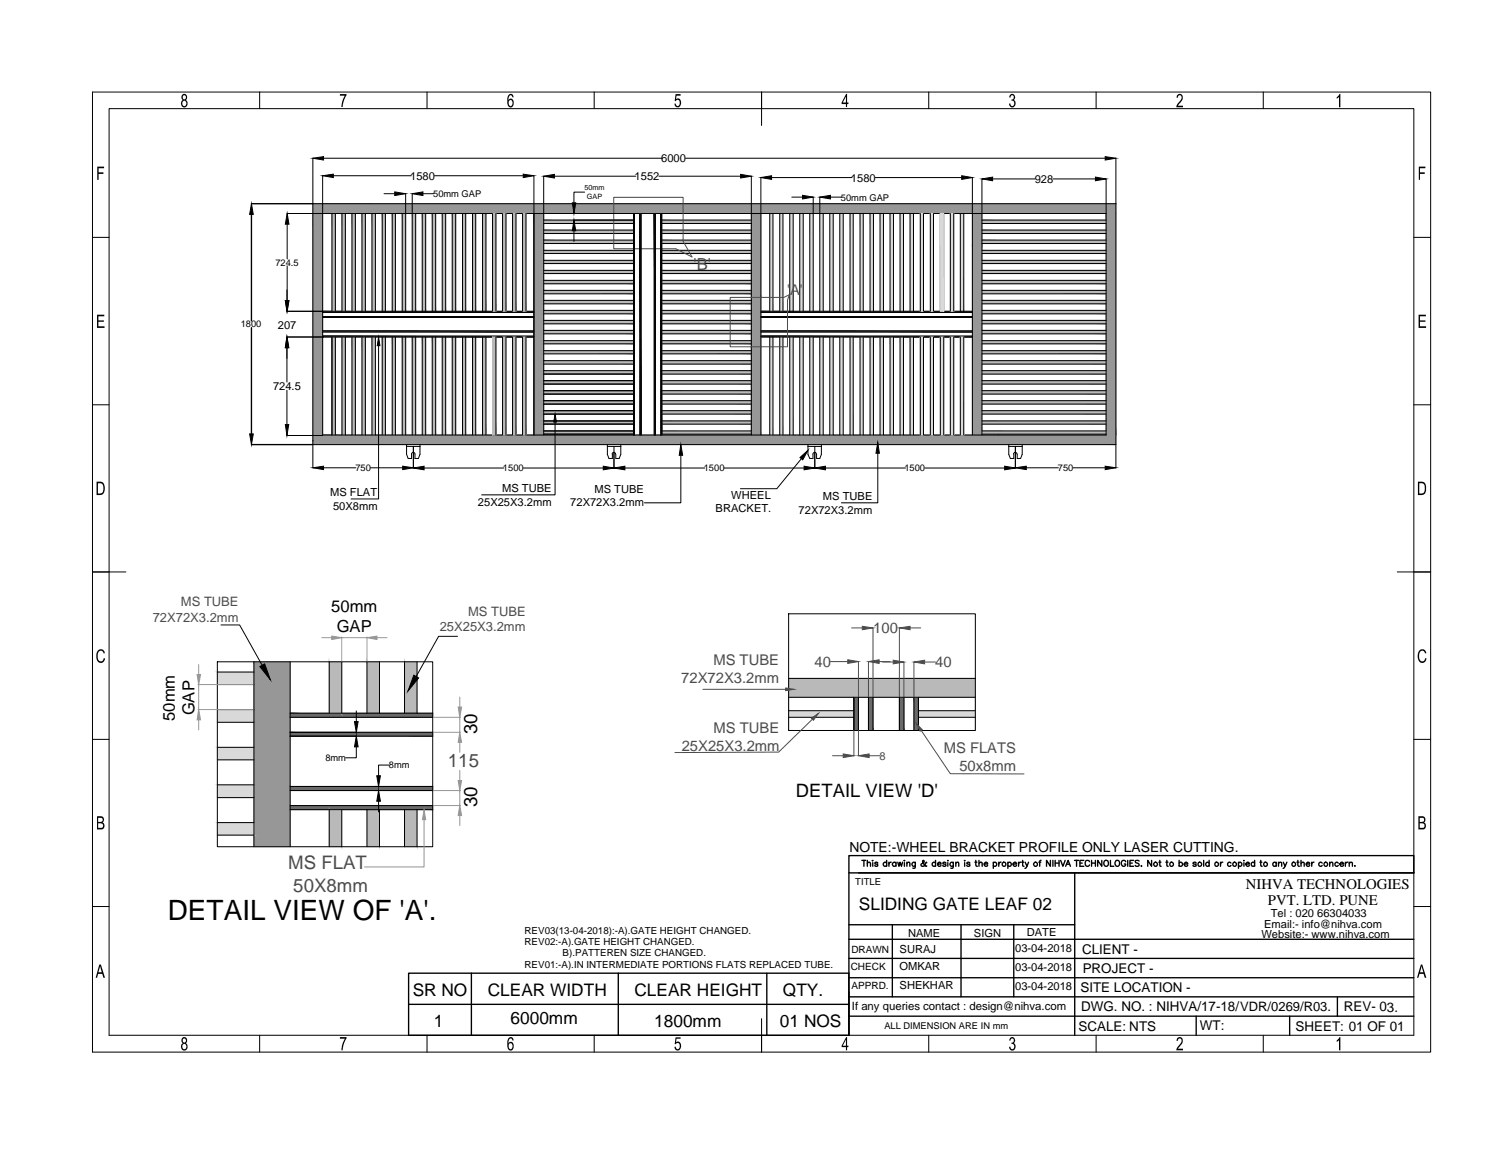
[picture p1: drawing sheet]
<svg xmlns="http://www.w3.org/2000/svg" width="279mm" height="216mm" viewBox="0 0 279 216" stroke-linecap="round" stroke-linejoin="round" font-family="sans-serif">
<!-- layer: 0 -->
<g fill="#d9d9d9" stroke="#d9d9d9" stroke-width=".19">
<path d="M171 132.3h10.6z"/>
<path d="M171 132.3h10.6v1.2z"/>
<path d="M147 39.7v18.2h.6zM147 39.7h.6v18.2z"/>
<path d="M178.8 39.7v18.2h.6zM178.8 39.7h.6v18.2z"/>
<path d="M143.3 62.7v18.3h.6zM143.3 62.7h.6v18.3z"/>
<path d="M171 133.5h10.6zM171 132.3l10.6 1.2h-10.6z"/>
<path d="M146.8 132.3v1.2h12.1zM146.8 132.3h12.1v1.2z"/>
<path d="M40.5 125.1v2.3h6.8zM40.5 125.1h6.8v2.3z"/>
<path d="M40.5 146.1v2.3h6.8zM40.5 146.1h6.8v2.3z"/>
<path d="M40.5 139.1v2.3h6.8zM40.5 139.1h6.8v2.3z"/>
<path d="M40.5 132.1v2.3h6.8zM40.5 132.1h6.8v2.3z"/>
<path d="M40.5 153.1v2.3h6.8zM40.5 153.1h6.8v2.3z"/>
<path d="M162 62.7v18.3h.6zM162 62.7h.6v18.3z"/>
<path d="M169.4 62.7v18.3h.6zM169.4 62.7h.6v18.3z"/>
<path d="M154.5 62.7v18.3h.6zM154.5 62.7h.6v18.3z"/>
<path d="M152.6 62.7v18.3h.6zM152.6 62.7h.6v18.3z"/>
<path d="M148.9 62.7v18.3h.6zM148.9 62.7h.6v18.3z"/>
<path d="M154.5 39.7v18.2h.6zM154.5 39.7h.6v18.2z"/>
<path d="M169.4 39.7v18.2h.6zM169.4 39.7h.6v18.2z"/>
<path d="M167.5 39.7v18.2h.7zM167.5 39.7h.7v18.2z"/>
<path d="M162 39.7v18.2h.6zM162 39.7h.6v18.2z"/>
<path d="M160.1 39.7v18.2h.6zM160.1 39.7h.6v18.2z"/>
<path d="M167.5 62.7v18.3h.7zM167.5 62.7h.7v18.3z"/>
<path d="M165.7 62.7v18.3h.6zM165.7 62.7h.6v18.3z"/>
<path d="M163.8 62.7v18.3h.7zM163.8 62.7h.7v18.3z"/>
<path d="M160.1 62.7v18.3h.6zM160.1 62.7h.6v18.3z"/>
<path d="M158.2 62.7v18.3h.6zM158.2 62.7h.6v18.3z"/>
<path d="M156.3 62.7v18.3h.7zM156.3 62.7h.7v18.3z"/>
<path d="M150.7 62.7v18.3h.7zM150.7 62.7h.7v18.3z"/>
<path d="M147 62.7v18.3h.6zM147 62.7h.6v18.3z"/>
<path d="M145.1 62.7v18.3h.6zM145.1 62.7h.6v18.3z"/>
<path d="M165.7 39.7v18.2h.6zM165.7 39.7h.6v18.2z"/>
<path d="M163.8 39.7v18.2h.7zM163.8 39.7h.7v18.2z"/>
<path d="M158.2 39.7v18.2h.6zM158.2 39.7h.6v18.2z"/>
<path d="M156.3 39.7v18.2h.7zM156.3 39.7h.7v18.2z"/>
<path d="M152.6 39.7v18.2h.6zM152.6 39.7h.6v18.2z"/>
<path d="M150.7 39.7v18.2h.7zM150.7 39.7h.7v18.2z"/>
<path d="M148.9 39.7v18.2h.6zM148.9 39.7h.6v18.2z"/>
<path d="M145.1 39.7v18.2h.6zM145.1 39.7h.6v18.2z"/>
<path d="M143.3 39.7v18.2h.6zM143.3 39.7h.6v18.2z"/>
<path d="M175 62.7v18.3h.7zM175 62.7h.7v18.3z"/>
<path d="M173.2 39.7v18.2h.6zM173.2 39.7h.6v18.2z"/>
<path d="M173.2 62.7v18.3h.6zM173.2 62.7h.6v18.3z"/>
<path d="M171.3 62.7v18.3h.6zM171.3 62.7h.6v18.3z"/>
<path d="M171.3 39.7v18.2h.6zM171.3 39.7h.6v18.2z"/>
<path d="M178.8 62.7v18.3h.6zM178.8 62.7h.6v18.3z"/>
<path d="M176.9 39.7v18.2h.6zM176.9 39.7h.6v18.2z"/>
<path d="M176.9 62.7v18.3h.6zM176.9 62.7h.6v18.3z"/>
<path d="M175 39.7v18.2h.7zM175 39.7h.7v18.2z"/>
</g>
<g fill="#979797" stroke="#979797" stroke-width=".19">
<path d="M85.3 131.6h.6l-.3 1.9z"/>
<path d="M85.6 136.3l.3 1.9h-.6z"/>
<path d="M85.3 145.3h.6l-.3 1.8z"/>
<path d="M85.6 149.9l.3 1.9h-.6z"/>
<path d="M78.9 150.7l.3 1.9h-.6z"/>
<path d="M61.8 118.4l1.8 .3-1.8 .3z"/>
<path d="M68.3 118.7l1.9-.3v.6z"/>
<path d="M36.7 125.5h.6l-.3 1.9z"/>
<path d="M37 132.1l.3 1.9h-.6z"/>
<path d="M181 45.6v35.4h1.8zM181 45.6h1.8v35.4z"/>
<path d="M99.4 39.7v41.3h1.8zM99.4 39.7h1.8v41.3z"/>
<path d="M58.2 37.9v1.8h149.5zM58.2 37.9h149.5v1.8z"/>
<path d="M205.9 39.7v41.3h1.8zM205.9 39.7h1.8v41.3z"/>
<path d="M58.2 39.7v41.3h1.9zM58.2 39.7h1.9v41.3z"/>
<path d="M58.2 81v1.7h149.5zM58.2 81h149.5v1.7z"/>
<path d="M47.3 123.2v34.4h6.7zM47.3 123.2h6.7v34.4z"/>
<path d="M139.9 39.7v15.7h1.7zM139.9 39.7h1.7v15.7z"/>
<path d="M139.9 64.5v16.5h1.7zM139.9 64.5h1.7v16.5zM139.9 55.4v9.1h1.7zM139.9 55.4h1.7v9.1z"/>
<path d="M181 39.7v5.9h1.8zM181 39.7h1.8v5.9z"/>
</g>
<g fill="#b9b9b9" stroke="#b9b9b9" stroke-width=".19">
<path d="M146.8 129.8v6.2z"/>
<path d="M181.6 129.8v6.2z"/>
<path d="M101.2 78.3v.6h16.7zM101.2 78.3h16.7v.6z"/>
<path d="M89.8 39.7v18.2h.7zM89.8 39.7h.7v18.2z"/>
<path d="M88 39.7v18.2h.5zM88 39.7h.5v18.2z"/>
<path d="M86.1 39.7v18.2h.6zM86.1 39.7h.6v18.2z"/>
<path d="M84.2 39.7v18.2h.6zM84.2 39.7h.6v18.2z"/>
<path d="M82.3 39.7v18.2h.7zM82.3 39.7h.7v18.2z"/>
<path d="M80.5 39.7v18.2h.6zM80.5 39.7h.6v18.2z"/>
<path d="M78.6 39.7v18.2h.6zM78.6 39.7h.6v18.2z"/>
<path d="M76.7 39.7v18.2h.7zM76.7 39.7h.7v18.2z"/>
<path d="M74.9 39.7v18.2h.6zM74.9 39.7h.6v18.2z"/>
<path d="M73 39.7v18.2h.6zM73 39.7h.6v18.2z"/>
<path d="M71.1 39.7v18.2h.6zM71.1 39.7h.6v18.2z"/>
<path d="M89.8 62.7v18.3h.7zM89.8 62.7h.7v18.3z"/>
<path d="M88 62.7v18.3h.5zM88 62.7h.5v18.3z"/>
<path d="M86.1 62.7v18.3h.6zM86.1 62.7h.6v18.3z"/>
<path d="M84.2 62.7v18.3h.6zM84.2 62.7h.6v18.3z"/>
<path d="M82.3 62.7v18.3h.7zM82.3 62.7h.7v18.3z"/>
<path d="M80.5 62.7v18.3h.6zM80.5 62.7h.6v18.3z"/>
<path d="M78.6 62.7v18.3h.6zM78.6 62.7h.6v18.3z"/>
<path d="M76.7 62.7v18.3h.7zM76.7 62.7h.7v18.3z"/>
<path d="M74.9 62.7v18.3h.6zM74.9 62.7h.6v18.3z"/>
<path d="M73 62.7v18.3h.6zM73 62.7h.6v18.3z"/>
<path d="M71.1 62.7v18.3h.6zM71.1 62.7h.6v18.3z"/>
<path d="M69.2 39.7v18.2h.7zM69.2 39.7h.7v18.2z"/>
<path d="M67.4 39.7v18.2h.6zM67.4 39.7h.6v18.2z"/>
<path d="M65.5 39.7v18.2h.7zM65.5 39.7h.7v18.2z"/>
<path d="M63.7 39.7v18.2h.6zM63.7 39.7h.6v18.2z"/>
<path d="M61.8 39.7v18.2h.6zM61.8 39.7h.6v18.2z"/>
<path d="M69.2 62.7v18.3h.7zM69.2 62.7h.7v18.3z"/>
<path d="M67.4 62.7v18.3h.6zM67.4 62.7h.6v18.3z"/>
<path d="M65.5 62.7v18.3h.7zM65.5 62.7h.7v18.3z"/>
<path d="M63.7 62.7v18.3h.6zM63.7 62.7h.6v18.3z"/>
<path d="M61.8 62.7v18.3h.6zM61.8 62.7h.6v18.3z"/>
<path d="M123.2 44.7v.6h16.7zM123.2 44.7h16.7v.6z"/>
<path d="M123.2 48.5v.6h16.7zM123.2 48.5h16.7v.6z"/>
<path d="M101.2 48.5v.6h16.7zM101.2 48.5h16.7v.6z"/>
<path d="M68.3 150.7v6.9h2.3zM68.3 150.7h2.3v6.9z"/>
<path d="M75.3 150.7v6.9h2.3zM75.3 150.7h2.3v6.9z"/>
<path d="M75.3 123.2v9.5h2.3zM75.3 123.2h2.3v9.5z"/>
<path d="M68.3 123.2v9.5h2.3zM68.3 123.2h2.3v9.5z"/>
<path d="M61.3 123.2v9.5h2.3zM61.3 123.2h2.3v9.5z"/>
<path d="M61.3 150.7v6.9h2.3zM61.3 150.7h2.3v6.9z"/>
<path d="M182.8 41v.6h23.1zM182.8 41h23.1v.6z"/>
<path d="M182.8 42.8v.7h23.1zM182.8 42.8h23.1v.7z"/>
<path d="M182.8 44.7v.6h23.1zM182.8 44.7h23.1v.6z"/>
<path d="M182.8 46.6v.6h23.1zM182.8 46.6h23.1v.6z"/>
<path d="M182.8 48.5v.6h23.1zM182.8 48.5h23.1v.6z"/>
<path d="M182.8 50.3v.6h23.1zM182.8 50.3h23.1v.6z"/>
<path d="M182.8 52.2v.6h23.1zM182.8 52.2h23.1v.6z"/>
<path d="M182.8 54v.7h23.1zM182.8 54h23.1v.7z"/>
<path d="M182.8 55.9v.6h23.1zM182.8 55.9h23.1v.6z"/>
<path d="M182.8 57.8v.6h23.1zM182.8 57.8h23.1v.6z"/>
<path d="M182.8 59.6v.7h23.1zM182.8 59.6h23.1v.7z"/>
<path d="M182.8 61.5v.6h23.1zM182.8 61.5h23.1v.6z"/>
<path d="M182.8 63.4v.6h23.1zM182.8 63.4h23.1v.6z"/>
<path d="M182.8 65.3v.6h23.1zM182.8 65.3h23.1v.6z"/>
<path d="M182.8 67.1v.7h23.1zM182.8 67.1h23.1v.7z"/>
<path d="M182.8 69v.6h23.1zM182.8 69h23.1v.6z"/>
<path d="M182.8 70.9v.6h23.1zM182.8 70.9h23.1v.6z"/>
<path d="M182.8 72.7v.6h23.1zM182.8 72.7h23.1v.6z"/>
<path d="M182.8 74.6v.6h23.1zM182.8 74.6h23.1v.6z"/>
<path d="M182.8 76.4v.7h23.1zM182.8 76.4h23.1v.7z"/>
<path d="M182.8 78.3v.6h23.1zM182.8 78.3h23.1v.6z"/>
<path d="M182.8 80.2v.6h23.1zM182.8 80.2h23.1v.6z"/>
<path d="M101.2 76.4v.7h16.7zM101.2 76.4h16.7v.7z"/>
<path d="M101.2 80.2v.6h16.7zM101.2 80.2h16.7v.6z"/>
<path d="M123.2 80.2v.6h16.7zM123.2 80.2h16.7v.6z"/>
<path d="M123.2 78.3v.6h16.7zM123.2 78.3h16.7v.6z"/>
<path d="M123.2 76.4v.7h16.7zM123.2 76.4h16.7v.7z"/>
<path d="M123.2 74.6v.6h16.7zM123.2 74.6h16.7v.6z"/>
<path d="M101.2 74.6v.6h16.7zM101.2 74.6h16.7v.6z"/>
<path d="M101.2 72.7v.6h16.7zM101.2 72.7h16.7v.6z"/>
<path d="M123.2 72.7v.6h16.7zM123.2 72.7h16.7v.6z"/>
<path d="M123.2 70.9v.6h16.7zM123.2 70.9h16.7v.6z"/>
<path d="M101.2 70.9v.6h16.7zM101.2 70.9h16.7v.6z"/>
<path d="M101.2 69v.6h16.7zM101.2 69h16.7v.6z"/>
<path d="M123.2 67.1v.7h16.7zM123.2 67.1h16.7v.7z"/>
<path d="M101.2 67.1v.7h16.7zM101.2 67.1h16.7v.7z"/>
<path d="M123.2 63.4v.6h16.7zM123.2 63.4h16.7v.6z"/>
<path d="M123.2 65.3v.6h16.7zM123.2 65.3h16.7v.6z"/>
<path d="M101.2 65.3v.6h16.7zM101.2 65.3h16.7v.6z"/>
<path d="M101.2 63.4v.6h16.7zM101.2 63.4h16.7v.6z"/>
<path d="M101.2 61.5v.6h16.7zM101.2 61.5h16.7v.6z"/>
<path d="M123.2 61.5v.6h16.7zM123.2 61.5h16.7v.6z"/>
<path d="M123.2 59.6v.7h16.7zM123.2 59.6h16.7v.7z"/>
<path d="M101.2 59.6v.7h16.7zM101.2 59.6h16.7v.7z"/>
<path d="M101.2 57.8v.6h16.7zM101.2 57.8h16.7v.6z"/>
<path d="M123.2 57.8v.6h16.7zM123.2 57.8h16.7v.6z"/>
<path d="M123.2 55.9v.6h16.7zM123.2 55.9h16.7v.6z"/>
<path d="M101.2 55.9v.6h16.7zM101.2 55.9h16.7v.6z"/>
<path d="M123.2 54v.7h16.7zM123.2 54h16.7v.7z"/>
<path d="M101.2 54v.7h16.7zM101.2 54h16.7v.7z"/>
<path d="M101.2 52.2v.6h16.7zM101.2 52.2h16.7v.6z"/>
<path d="M123.2 52.2v.6h16.7zM123.2 52.2h16.7v.6z"/>
<path d="M123.2 50.3v.6h16.7zM123.2 50.3h16.7v.6z"/>
<path d="M101.2 50.3v.6h16.7zM101.2 50.3h16.7v.6z"/>
<path d="M101.2 46.6v.6h16.7zM101.2 46.6h16.7v.6z"/>
<path d="M123.2 46.6v.6h16.7zM123.2 46.6h16.7v.6z"/>
<path d="M123.2 42.8v.7h16.7zM123.2 42.8h16.7v.7z"/>
<path d="M123.2 69v.6h16.7zM123.2 69h16.7v.6z"/>
<path d="M123.2 41v.6h16.7zM123.2 41h16.7v.6z"/>
<path d="M101.2 41v.6h16.7zM101.2 41h16.7v.6z"/>
<path d="M101.2 42.8v.7h16.7zM101.2 42.8h16.7v.7z"/>
<path d="M101.2 44.7v.6h16.7zM101.2 44.7h16.7v.6z"/>
<path d="M146.8 126.3v3.5h34.8zM146.8 126.3h34.8v3.5z"/>
<path d="M93.5 62.7v18.3h.7zM93.5 62.7h.7v18.3z"/>
<path d="M91.7 39.7v18.2h.6zM91.7 39.7h.6v18.2z"/>
<path d="M91.7 62.7v18.3h.6zM91.7 62.7h.6v18.3z"/>
<path d="M93.5 39.7v18.2h.7zM93.5 39.7h.7v18.2z"/>
<path d="M97.3 62.7v18.3h.6zM97.3 62.7h.6v18.3z"/>
<path d="M95.4 39.7v18.2h.6zM95.4 39.7h.6v18.2z"/>
<path d="M95.4 62.7v18.3h.6zM95.4 62.7h.6v18.3z"/>
<path d="M97.3 39.7v18.2h.6zM97.3 39.7h.6v18.2z"/>
</g>
<g fill="#676767" stroke="#676767" stroke-width=".19">
<path d="M170.1 129.8h.9z"/>
<path d="M167.4 129.8h.9z"/>
<path d="M161.7 129.8h.8z"/>
<path d="M159.4 129.8h.4z"/>
<path d="M141.6 58.9v.2h39.4zM141.6 58.9h39.4v.2z"/>
<path d="M141.6 57.9v.3h39.4zM141.6 57.9h39.4v.3z"/>
<path d="M141.6 61.6v.2h39.4zM141.6 61.6h39.4v.2z"/>
<path d="M141.6 62.6v.1h39.4zM141.6 62.6h39.4v.1z"/>
<path d="M60.1 62.6v.1h39.3zM60.1 62.6h39.3v.1z"/>
<path d="M60.1 61.6v.2h39.3zM60.1 61.6h39.3v.2z"/>
<path d="M60.1 58.9v.2h39.3zM60.1 58.9h39.3v.2z"/>
<path d="M60.1 57.9v.3h39.3zM60.1 57.9h39.3v.3z"/>
<path d="M54 136.3v.7h26.5zM54 136.3h26.5v.7z"/>
<path d="M54 149.9v.8h26.5zM54 149.9h26.5v.8z"/>
<path d="M54 146.4v.7h26.5zM54 146.4h26.5v.7z"/>
<path d="M54 132.7v.8h26.5zM54 132.7h26.5v.8z"/>
<path d="M170.1 129.8v6.2h.9zM170.1 129.8h.9v6.2z"/>
<path d="M167.4 129.8v6.2h.9zM167.4 129.8h.9v6.2z"/>
<path d="M161.7 129.8v6.2h.8zM161.7 129.8h.8v6.2z"/>
<path d="M159.4 129.8h.4zM158.9 129.8h.9z"/>
<path d="M158.9 129.8v6.2h.9zM158.9 129.8h.9v6.2z"/>
</g>
<g fill="none" stroke="#000" stroke-width=".19">
<path d="M17.2 17.1h249.1v178.7h-249.1zM48.3 17.1v3.1M79.5 17.1v3.1M110.6 17.1v3.1M141.8 17.1v6.3M172.9 17.1v3.1M204 17.1v3.1M235.1 17.1v3.1M20.3 20.2h242.9v172.5h-242.9zM53.5 39.7h152.4M58.2 29.4v53.3h149.5v-53.3M58.2 37.9h149.5"/>
<path d="M60.1 32.7v48.3h145.8v-47.7M60.2 29.4h63M61.8 39.7v18.2M62 32.7h14.6M62.4 39.7v18.2M63.7 39.7v18.2M64.3 39.7v18.2M65.5 39.7v18.2M66.2 39.7v18.2M67.4 39.7v18.2M68 39.7v18.2M69.2 39.7v18.2"/>
<path d="M69.9 39.7v18.2M71.1 39.7v18.2M71.5 36.1h2M71.7 39.7v18.2M73 39.7v18.2M73.6 39.7v18.2M74.9 39.7v18.2M75.5 36.1v21.8M76.7 36.1v21.8M77.4 39.7v18.2M78.6 39.7v18.2M78.7 36.1h2"/>
<path d="M79.2 39.7v18.2M80.5 39.7v18.2M80.9 32.7h16.5M81.1 39.7v18.2M82.3 39.7v18.2M83 39.7v18.2M84.2 39.7v18.2M84.8 39.7v18.2M86.1 39.7v18.2M86.7 39.7v18.2M88 39.7v18.2M88.5 39.7v18.2"/>
<path d="M89.8 39.7v18.2M90.5 39.7v18.2M91.7 39.7v18.2M92.3 39.7v18.2M93.5 39.7v18.2M94.2 39.7v18.2M95.4 39.7v18.2M96 39.7v18.2M97.3 39.7v18.2M97.9 39.7v18.2M99.4 32.7v48.3M101.2 32.8v48.2"/>
<path d="M103.2 32.8h15.1M108.8 35.8h-2v1.9M117.9 39.7v41.3M118.1 39.7v41.3M119.1 39.7v41.3M119.3 39.7v41.3M121.8 39.7v41.3M122 39.7v41.3M122.7 32.8h15.2M123 39.7v41.3M123.2 39.7v41.3M127.6 29.4h78.1"/>
<path d="M139.9 32.8v48.2M141.6 33v48M143.3 39.7v18.2M143.6 33h15M143.9 39.7v18.2M145.1 39.7v18.2M145.7 39.7v18.2M147 39.7v18.2M147.4 36.7h2M147.6 39.7v18.2M148.9 39.7v18.2M149.5 39.7v18.2"/>
<path d="M150.7 39.7v18.2M151.4 36.7v21.2M152.6 36.7v21.2M153.2 39.7v18.2M154.5 39.7v18.2M154.6 36.7h2M155.1 39.7v18.2M156.3 39.7v18.2M157 39.7v18.2M158.2 39.7v18.2M158.8 39.7v18.2M160.1 39.7v18.2"/>
<path d="M160.7 39.7v18.2M162 39.7v18.2M162.6 39.7v18.2M162.9 33h16.1M163.8 39.7v18.2M164.5 39.7v18.2M165.7 39.7v18.2M166.3 39.7v18.2M167.5 39.7v18.2M168.2 39.7v18.2M169.4 39.7v18.2M170 39.7v18.2"/>
<path d="M171.3 39.7v18.2M171.9 39.7v18.2M173.2 39.7v18.2M173.8 39.7v18.2M175 39.7v18.2M175.7 39.7v18.2M176.9 39.7v18.2M177.5 39.7v18.2M178.8 39.7v18.2M179.4 39.7v18.2M181 33v48M182.8 33.3v47.7"/>
<path d="M184.8 33.3h7.9M196 33.3h7.9M17.2 44.2h3.1M53.4 57.9h46M53.4 54v2M53.5 41.7v6.5M53.5 49.5v6.5M60.1 59.1h39.3M60.1 58.9h39.3M60.1 58.2h39.3M101.2 41h16.7M101.2 41.6h16.7"/>
<path d="M101.2 42.8h16.7M101.2 43.5h16.7M101.2 44.7h16.7M101.2 45.3h16.7M101.2 46.6h16.7M101.2 47.2h16.7M101.2 48.5h16.7M101.2 49.1h16.7M101.2 50.3h16.7M101.2 50.9h16.7M101.2 52.2h16.7M101.2 52.8h16.7"/>
<path d="M101.2 54h16.7M101.2 54.7h16.7M101.2 55.9h16.7M101.2 56.5h16.7M101.2 57.8h16.7M101.2 58.4h16.7M101.2 59.6h16.7M106.8 43v1.9M123.2 41h16.7M123.2 41.6h16.7M123.2 42.8h16.7M123.2 43.5h16.7"/>
<path d="M123.2 44.7h16.7M123.2 45.3h16.7M123.2 46.6h16.7M123.2 47.2h16.7M123.2 48.5h16.7M123.2 49.1h16.7M123.2 50.3h16.7M123.2 50.9h16.7M123.2 52.2h16.7M123.2 52.8h16.7M123.2 54h16.7M123.2 54.7h16.7"/>
<path d="M123.2 55.9h16.7M123.2 56.5h16.7M123.2 57.8h16.7M123.2 58.4h16.7M123.2 59.6h16.7M141.6 59.1h39.4M141.6 58.9h39.4M141.6 58.2h39.4M141.6 57.9h39.4M182.8 41h23.1M182.8 41.6h23.1M182.8 42.8h23.1"/>
<path d="M182.8 43.5h23.1M182.8 44.7h23.1M182.8 45.3h23.1M182.8 46.6h23.1M182.8 47.2h23.1M182.8 48.5h23.1M182.8 49.1h23.1M182.8 50.3h23.1M182.8 50.9h23.1M182.8 52.2h23.1M182.8 52.8h23.1M182.8 54h23.1"/>
<path d="M182.8 54.7h23.1M182.8 55.9h23.1M182.8 56.5h23.1M182.8 57.8h23.1M182.8 58.4h23.1M182.8 59.6h23.1M263.2 44.2h3.1M17.2 75.3h3.1M53.4 62.7h46M53.4 64.7v6.4M53.4 72.6v6.4M60.1 61.6h39.3"/>
<path d="M60.1 61.8h39.3M60.1 62.6h39.3M61.8 62.7v18.3M62.4 62.7v18.3M63.7 62.7v18.3M64.3 62.7v18.3M65.5 62.7v18.3M66.2 62.7v18.3M67.4 62.7v18.3M68 62.7v18.3M69.2 62.7v18.3M69.9 62.7v18.3"/>
<path d="M70.5 64.3v28.6h-5.2M71.1 62.7v18.3M71.7 62.7v18.3M73 62.7v18.3M73.6 62.7v18.3M74.9 62.7v18.3M75.5 62.7v18.3M76.7 62.7v18.3M77.4 62.7v18.3M78.6 62.7v18.3M79.2 62.7v18.3M80.5 62.7v18.3"/>
<path d="M81.1 62.7v18.3M82.3 62.7v18.3M83 62.7v18.3M84.2 62.7v18.3M84.8 62.7v18.3M86.1 62.7v18.3M86.7 62.7v18.3M88 62.7v18.3M88.5 62.7v18.3M89.8 62.7v18.3M90.5 62.7v18.3M92.3 62.7v18.3"/>
<path d="M93.5 62.7v18.3M94.2 62.7v18.3M95.4 62.7v18.3M96 62.7v18.3M97.3 62.7v18.3M97.9 62.7v18.3M101.2 60.3h16.7M101.2 61.5h16.7M101.2 62.1h16.7M101.2 63.4h16.7M101.2 64h16.7M101.2 65.3h16.7"/>
<path d="M101.2 65.9h16.7M101.2 67.1h16.7M101.2 67.8h16.7M101.2 69h16.7M101.2 69.6h16.7M101.2 70.9h16.7M101.2 71.5h16.7M101.2 72.7h16.7M101.2 73.3h16.7M101.2 74.6h16.7M101.2 75.2h16.7M101.2 76.4h16.7"/>
<path d="M101.2 77.1h16.7M101.2 78.3h16.7M101.2 78.9h16.7M103.3 78.6v13.5h-13.7M123.2 60.3h16.7M123.2 61.5h16.7M123.2 62.1h16.7M123.2 63.4h16.7M123.2 64h16.7M123.2 65.3h16.7M123.2 65.9h16.7M123.2 67.1h16.7"/>
<path d="M123.2 67.8h16.7M123.2 69h16.7M123.2 69.6h16.7M123.2 70.9h16.7M123.2 71.5h16.7M123.2 72.7h16.7M123.2 73.3h16.7M123.2 74.6h16.7M123.2 75.2h16.7M123.2 76.4h16.7M123.2 77.1h16.7M123.2 78.3h16.7"/>
<path d="M123.2 78.9h16.7M141.6 61.6h39.4M141.6 61.8h39.4M141.6 62.6h39.4M141.6 62.7h39.4M143.3 62.7v18.3M143.9 62.7v18.3M145.1 62.7v18.3M145.7 62.7v18.3M147 62.7v18.3M147.6 62.7v18.3M148.9 62.7v18.3"/>
<path d="M149.5 62.7v18.3M150.7 62.7v18.3M151.4 62.7v18.3M152.6 62.7v18.3M153.2 62.7v18.3M154.5 62.7v18.3M155.1 62.7v18.3M156.3 62.7v18.3M157 62.7v18.3M158.2 62.7v18.3M158.8 62.7v18.3M160.1 62.7v18.3"/>
<path d="M160.7 62.7v18.3M162 62.7v18.3M162.6 62.7v18.3M163.8 62.7v18.3M164.5 62.7v18.3M165.7 62.7v18.3M166.3 62.7v18.3M167.5 62.7v18.3M168.2 62.7v18.3M169.4 62.7v18.3M170 62.7v18.3M171.3 62.7v18.3"/>
<path d="M171.9 62.7v18.3M173.2 62.7v18.3M173.8 62.7v18.3M175 62.7v18.3M175.7 62.7v18.3M176.9 62.7v18.3M177.5 62.7v18.3M178.8 62.7v18.3M179.4 62.7v18.3M182.8 60.3h23.1M182.8 61.5h23.1M182.8 62.1h23.1"/>
<path d="M182.8 63.4h23.1M182.8 64h23.1M182.8 65.3h23.1M182.8 65.9h23.1M182.8 67.1h23.1M182.8 67.8h23.1M182.8 69h23.1M182.8 69.6h23.1M182.8 70.9h23.1M182.8 71.5h23.1M182.8 72.7h23.1M182.8 73.3h23.1"/>
<path d="M182.8 74.6h23.1M182.8 75.2h23.1M182.8 76.4h23.1M182.8 77.1h23.1M182.8 78.3h23.1M182.8 78.9h23.1M263.2 75.3h3.1M53.4 81.1h6.7M58.2 82.8v4.3M58.2 82h.1M60.2 87.1h6M68.9 87.1h6.1"/>
<path d="M75.7 82.8v1.8l.3 .7h.6v-.8a.32 .32 0 0 1 .3-.3 .32 .32 0 0 1 .3 .3v.8h.7l.3-.7v-1.8M75.7 83.1h2.5M76.9 83.1v4M78.9 87.1h14.9M97.4 87.1h14.9M101.2 80.2h16.7M101.2 80.8h16.7M113.1 83.1h2.5M113.1 82.8v1.8l.3 .7h.6v-.8M114.3 83.1v4M114.6 84.5a.32 .32 0 0 0-.3-.3 .32 .32 0 0 0-.4 .3M115.6 82.8v1.8l-.3 .7h-.7v-.8"/>
<path d="M116.3 87.1h14.9M123.2 80.2h16.7M123.2 80.8h16.7M126.7 84.7v8.9h-6.7M134.8 87.1h14.9M149.2 85.4l-4.6 5.6h-6.8M150.4 82.8v1.8l.3 .7h.6v-.8a.32 .32 0 0 1 .3-.3 .32 .32 0 0 1 .4 .3v.8h.6l.3-.7v-1.8M150.4 83.1h2.5M151.7 83.1v4M153.7 87.1h14.9M163.4 84.4v9.2h-6.8M172.2 87.1h14.8"/>
<path d="M182.8 80.2h23.1M182.8 80.8h23.1M187.8 83.1h2.5M187.8 82.8v1.8l.3 .7h.6v-.8M188.7 84.5a.32 .32 0 0 1 .3-.3 .32 .32 0 0 1 .3 .3M189 83.1v4M190.3 82.8v1.8l-.3 .7h-.7v-.8M191 87.1h6M199.8 87.1h5.9M207.7 82.8v4.3M17.2 106.5h6.2M41.1 116.3h3.5l4.2 7.5"/>
<path d="M85.2 118.4h-3.6l-4.1 7.5M146.8 114.2h34.8v21.8h-34.8zM260.1 106.5h6.2M17.2 137.6h3.1M40.5 123.2h40v34.4h-40zM40.5 125.1h6.8M40.5 127.4h6.8M40.5 132.1h6.8M40.5 134.4h6.8M40.5 139.1h6.8M47.3 123.2v34.4M54 123.2v34.4"/>
<path d="M54 137h26.5M54 136.3h26.5M54 133.5h26.5M54 132.7h26.5M61.3 123.2v9.5M63.6 123.2v9.5M66.3 139v2h-2M66.3 132.3v2M68.3 123.2v9.5M70.6 123.2v9.5M75.3 123.2v9.5M77.6 123.2v9.5"/>
<path d="M146.8 133.5h12.1M146.8 132.3h12.1M146.8 136h11.8M146.8 129.8h34.8M146.8 126.3h34.8M158.9 129.8v6.2M159.8 129.8v6.2M161.7 129.8v6.2M162.5 129.8v6.2M167.4 129.8v6.2M168.3 129.8v6.2M170.1 129.8v6.2"/>
<path d="M171 133.5h10.6M171 132.3h10.6M171 129.8v6.2M263.2 137.6h3.1M40.5 141.4h6.8M40.5 146.1h6.8M40.5 148.4h6.8M40.5 153.1h6.8M40.5 155.4h6.8M54 146.4h26.5M54 147.1h26.5M54 149.9h26.5"/>
<path d="M54 150.7h26.5M61.3 150.7v6.9M63.6 150.7v6.9M68.3 150.7v6.9M70.5 149.1v2M70.6 150.7v6.9M72.5 142.4h-2v2M75.3 150.7v6.9M77.6 150.7v6.9M17.2 168.7h3.1M263.2 168.7h3.1M48.3 192.7v3.1"/>
<path d="M79.5 192.7v3.1M110.6 192.7v3.1M141.8 189.6v6.2M172.9 192.7v3.1M204 192.7v3.1M235.1 192.7v3.1"/>
</g>
<g fill="#000">
<path d="M63.3 17.5h1.2l-.6 1.5-.1 .9h-.3l.2-.9 .5-1.2h-.9zM125.8 17.5h.9v.3h-.8l-.1 .6 .3-.1 .3 .1 .4 .5-.1 .6-.3 .4h-.6l-.3-.6h.3v.2a.35 .35 0 0 0 .5 .2 .35 .35 0 0 0 .2-.4v-.2a.39 .39 0 0 0-.2-.5 .39 .39 0 0 0-.5 .2h-.2zM188 17.7l.2-.1a.6 .6 0 0 1 .7 .2 .6 .6 0 0 1-.2 .8l.3 .5-.1 .6a.59 .59 0 0 1-.7 .3 .59 .59 0 0 1-.4-.7l.3-.1v.3a.37 .37 0 0 0 .5 .2 .37 .37 0 0 0 .2-.5 .39 .39 0 0 0-.5-.4v-.3l.4-.1v-.4a.34 .34 0 0 0-.4-.3 .34 .34 0 0 0-.2 .5l-.2-.1zM219.1 17.7l.3-.2a.75 .75 0 0 1 .8 .5 .75 .75 0 0 1-.3 .9l-.6 .8h.9v.3h-1.2l.2-.7 .6-.7 .1-.6a.38 .38 0 0 0-.4-.3 .38 .38 0 0 0-.3 .5h-.2zM249.3 17.5h.2v2.5h-.3v-2l-.4 .4v-.3l.4-.3zM18.1 31h1.3v.3h-1v.8h.8v.3h-.8v1.1h-.3zM264.1 31h1.2v.3h-1v.8h.9v.3h-.9v1.1h-.2zM18.1 58.6h1.3v.3h-1.1v.7h1v.3h-1v.8h1.2v.3h-1.4zM264.1 58.6h1.3v.3h-1.1v.7h1v.3h-1v.8h1.2v.3h-1.4zM18.2 121.1l.4-.3h.4l.5 .5v.3h-.2l-.2-.4-.4-.1-.3 .2-.2 .4v.8l.2 .5 .6 .1 .3-.6h.2l-.1 .6-.3 .2h-.6l-.5-.5-.1-1.1zM264.1 121.2l.3-.3 .6-.1 .3 .3 .2 .4-.3 .1-.1-.3-.2-.2h-.4l-.2 .3-.2 .5 .1 .7 .1 .3 .4 .2a.58 .58 0 0 0 .6-.6l.2 .1-.4 .7-.5 .1-.5-.3-.2-.7v-.6zM63.3 193h1.2l-.6 1.5-.1 1h-.3l.1-.7 .6-1.5h-.9z"/>
<path d="M125.8 193.1h.9v.2h-.8l-.1 .7 .3-.2 .3 .1 .4 .5-.1 .7-.4 .4h-.3l-.3-.2-.2-.5h.3a.39 .39 0 0 0 .5 .5 .39 .39 0 0 0 .2-.6v-.4a.38 .38 0 0 0-.4-.2 .38 .38 0 0 0-.3 .2h-.2zM188 193.2l.2-.2 .5 .1 .2 .3v.5a.34 .34 0 0 0 .1 .6v.6l-.3 .4h-.5l-.2-.1-.2-.6h.3v.1a.41 .41 0 0 0 .6 .2 .41 .41 0 0 0 0-.6l-.2-.2h-.2l.1-.3a.35 .35 0 0 0 .3-.4 .35 .35 0 0 0-.5-.2l-.1 .3h-.2zM219.1 193.3l.3-.3h.4l.3 .3v.8l-.8 1.1h.9v.3h-1.2l.1-.5 .6-.7 .2-.5a.38 .38 0 0 0-.3-.5 .38 .38 0 0 0-.4 .4h-.2zM249.3 193h.2v2.5h-.3v-1.9l-.4 .3v-.3z"/>
<path d="M33.9 17.6l.5-.1 .4 .4v.4l-.2 .3 .3 .3v.6l-.5 .5-.5-.1-.2-.5 .1-.6 .3-.2-.3-.3zM34.2 17.7l-.2 .3a.35 .35 0 0 0 .1 .4 .35 .35 0 0 0 .5 0 .35 .35 0 0 0 0-.5zM34.1 18.8l-.2 .4a.41 .41 0 0 0 .5 .5 .41 .41 0 0 0 .3-.7 .34 .34 0 0 0-.6-.2z"/>
<path d="M94.7 17.6l.3-.1h.3l.3 .6h-.2a.35 .35 0 0 0-.4-.4 .35 .35 0 0 0-.3 .5l-.1 .5 .3-.3a.7 .7 0 0 1 .7 1l-.1 .4-.3 .2-.4-.1-.2-.2-.2-.4v-1.1zM94.9 18.7l-.2 .2v.5a.41 .41 0 0 0 .6 .2 .41 .41 0 0 0 .1-.6 .4 .4 0 0 0-.5-.3z"/>
<path d="M157.5 17.5h.2v1.6h.2v.3h-.2v.5h-.2v-.5h-.8v-.3zM157.5 18l-.6 1.1h.6z"/>
<path d="M18 89.6l1 .1 .4 .5 .1 1.2-.3 .5-.2 .2h-1zM18.2 89.9v1.9h.7l.3-.6v-.8l-.2-.4z"/>
<path d="M263.9 89.6l1.1 .1 .4 .5 .1 1.1-.2 .5-.4 .3h-1zM264.2 89.9v1.9h.4a1.01 1.01 0 0 0 .6-1.4l-.3-.4z"/>
<path d="M18.1 151.9l1 .1 .3 .5-.1 .4a.22 .22 0 0 0-.1 .2 .22 .22 0 0 0 .2 .2l.1 .5-.3 .5-1.1 .1zM18.3 152.2v.8h.4a.39 .39 0 0 0 .4-.4 .39 .39 0 0 0-.4-.4zM18.3 153.2v.9h.4a.43 .43 0 0 0 .5-.4 .43 .43 0 0 0-.5-.5z"/>
<path d="M264 151.9h.9l.4 .4v.4l-.2 .4 .3 .3v.5l-.3 .4-1.1 .1zM264.3 152.2v.8h.4a.38 .38 0 0 0 .4-.4 .38 .38 0 0 0-.4-.4zM264.3 153.2v.9h.4a.42 .42 0 0 0 .5-.5 .42 .42 0 0 0-.5-.4z"/>
<path d="M18.5 179.5h.3l.7 2.5h-.3l-.2-.7h-.7l-.2 .7h-.3zM18.6 179.8l-.3 1.2h.7z"/>
<path d="M34 193.1h.6l.2 .3v.5l-.2 .3 .3 .3v.5l-.4 .5h-.5l-.3-.6v-.4l.4-.3-.3-.4v-.3zM34.2 193.3l-.2 .2a.35 .35 0 0 0 .1 .5 .35 .35 0 0 0 .5-.1 .35 .35 0 0 0-.1-.5zM34.1 194.3l-.2 .5a.4 .4 0 0 0 .5 .5 .4 .4 0 0 0 .3-.7 .38 .38 0 0 0-.6-.3z"/>
<path d="M94.6 193.3l.3-.3h.3l.3 .3 .1 .3-.2 .1-.1-.2a.35 .35 0 0 0-.4-.2 .35 .35 0 0 0-.2 .5l-.1 .4 .5-.3 .3 .1 .2 .4v.6l-.4 .5h-.4l-.3-.5-.1-1.2zM94.9 194.2l-.2 .3v.3a.38 .38 0 0 0 .4 .5 .38 .38 0 0 0 .3-.6v-.2a.33 .33 0 0 0-.5-.3z"/>
<path d="M157.5 193h.2v1.6h.2v.3h-.2v.6h-.2v-.6h-.8v-.3zM157.5 193.5l-.6 1.1h.6z"/>
<path d="M264.5 179.5h.2l.8 2.5h-.3l-.2-.7h-.8l-.2 .7h-.2zM264.6 179.8l-.3 1.2h.7z"/>
</g>
<g fill="none" stroke="#000" stroke-width=".25">
<path d="M46.8 37.9h11.4M46.8 39.9v19.8M46.8 61v19.8M46.8 82.7h11.4M158 159.2h105.2v3.3h-105.2zM158 178.4h105.2M158 162.5v30.2M158 174.8h105.2M158 172.1h42.1M159.8 162.5h103.4M160.4 160.1h.7M160.8 160.1v1.1"/>
<path d="M161.4 160.7l.5-.2 .1 .2v.5M161.4 160.1v1.1M162.4 160.2h.1zM162.5 160.6v.6M163.4 160.6l-.2-.1-.4 .1 .1 .2 .5 .1v.3h-.5l-.1-.1M165 160.6a.35 .35 0 0 0-.5 0 .35 .35 0 0 0 0 .5 .35 .35 0 0 0 .5 0M165 160.1v1.1M165.5 160.5v.7M165.9 160.5l-.4 .1v.2M166.1 172.1v13.4M166.8 160.6a.37 .37 0 0 0-.6 0 .37 .37 0 0 0 0 .5 .37 .37 0 0 0 .6 0M166.8 160.5v.7"/>
<path d="M167.1 160.5l.2 .7 .2-.7 .3 .7 .2-.7M168.3 160.1l.1 .1zM168.3 160.6v.6M168.8 160.7l.4-.2 .2 .7M168.8 160.5v.7M170.4 160.5l-.1 1-.4 .1M170.4 160.6a.35 .35 0 0 0-.5 0 .35 .35 0 0 0 0 .5 .35 .35 0 0 0 .5 0M172.5 160.6l-.1-.1-.2 .4a.38 .38 0 0 1-.4 .4 .38 .38 0 0 1-.4-.4l.5-.3 .1-.3-.1-.2-.2 .2 .1 .3 .4 .6 .3-.1M174.1 160.6a.35 .35 0 0 0-.5 0 .35 .35 0 0 0 0 .5 .35 .35 0 0 0 .5 0M174.1 160.1v1.1M174.5 160.8h.7a.35 .35 0 0 0-.5-.3 .35 .35 0 0 0-.1 .6l.2 .1 .4-.1M176.1 160.6l-.2-.1-.4 .1v.2l.5 .1v.3h-.5v-.1"/>
<path d="M176.4 160.1l.1 .1zM176.4 160.6v.6M177.4 160.5v1l-.4 .1M177.4 160.6a.35 .35 0 0 0-.5 0 .35 .35 0 0 0 0 .5 .35 .35 0 0 0 .5 0M177.9 160.7l.4-.2 .2 .7M177.9 160.5v.7M178.9 172.1v13.4M179.6 160.1v.1zM179.6 160.6v.6M180.5 160.6l-.2-.1-.4 .1 .6 .3v.3h-.3l-.3-.1M181.5 160.5h.3M181.6 160.1v.9l.3 .2"/>
<path d="M182.2 160.7l.3-.2 .3 .1v.6M182.2 160.1v1.1M183.2 160.8h.6a.35 .35 0 0 0-.4-.3 .35 .35 0 0 0-.2 .6l.3 .1 .3-.1M184.9 160.6a.35 .35 0 0 1 .5 0 .35 .35 0 0 1 0 .5 .35 .35 0 0 1-.5 0M184.9 160.5v1.1M185.9 160.5v.7M186.3 160.5h-.1l-.3 .3M187.6 160.6a.35 .35 0 0 1 .5 0 .35 .35 0 0 1 0 .5 .35 .35 0 0 1-.5 0M187.6 160.5v1.1M188.6 160.8h.6a.35 .35 0 0 0-.5-.3 .35 .35 0 0 0-.1 .6l.2 .1 .4-.1M188.7 172.1v13.4M189.6 160.5v.7"/>
<path d="M190 160.5h-.1l-.3 .3M190.2 160.5h.4M190.4 160.1v.9v.2h.2M190.8 160.5l.4 .7 .3-.7M191.2 161.2l-.4 .4M193.4 160.5h.3M193.8 160.1l-.2 .1-.1 .1v.9M195.5 160.1v1.1l-.7-1.1v1.1M196 160.1v1.1M196.4 160.1v1.1M196.4 160.6h.7M197.1 160.1v1.1"/>
<path d="M197.4 160.1l.5 1.1 .4-1.1M198.4 161.2l.4-1.1 .4 1.1M198.5 160.9h.6M200 160.1h.8M200.1 162.5v30.2M200.4 160.1v1.1M201 160.6h.5M201.7 160.1h-.7v1.1h.7M202.8 160.4a.46 .46 0 0 0-.6-.2 .46 .46 0 0 0-.2 .6 .42 .42 0 0 0 .3 .4 .42 .42 0 0 0 .5-.2M203.2 160.6h.7M203.2 160.1v1.1M203.9 160.1v1.1"/>
<path d="M205.1 160.1v1.1l-.8-1.1v1.1M205.6 160.3a.46 .46 0 0 1 .6-.1 .46 .46 0 0 1 .1 .6 .45 .45 0 0 1-.6 .4 .45 .45 0 0 1-.2-.6zM206.7 160.1v1.1h.6M207.7 160.3a.46 .46 0 0 1 .6-.1 .46 .46 0 0 1 .1 .6 .45 .45 0 0 1-.6 .4 .45 .45 0 0 1-.3-.6zM209.5 160.4a.45 .45 0 0 0-.6-.2 .45 .45 0 0 0-.2 .6 .4 .4 0 0 0 .4 .4 .4 .4 0 0 0 .4-.4h-.2M209.9 160.1v1.1M210.3 160.6h.5M211 160.1h-.7v1.1h.7M212 160.3l-.2-.2-.5 .2 .1 .3 .6 .2-.1 .4h-.3l-.3-.1M212.4 161.2h.1zM214.4 160.1v1.1l-.8-1.1v1.1M215.7 160.5h.4"/>
<path d="M215.9 160.1v.9v.2h.2M217 160.5h.4M217.2 160.1v.9v.2h.3M219.5 160.6a.35 .35 0 0 1 .5 0 .35 .35 0 0 1 0 .5 .35 .35 0 0 1-.5 0M219.5 160.1v1.1M220.4 160.8h.7a.34 .34 0 0 0-.3-.4 .34 .34 0 0 0-.4 .4v.1a.37 .37 0 0 0 .3 .3 .37 .37 0 0 0 .4-.1M222.7 160.6l-.3-.1-.3 .1v.2l.5 .1v.3h-.3l-.2-.1M224.1 160.1v1.1M225.1 160.6a.35 .35 0 0 0-.5 0 .35 .35 0 0 0 0 .5 .35 .35 0 0 0 .5 0M225.1 160.1v1.1M227.2 160.5v.7M227.6 160.5h-.2l-.2 .3"/>
<path d="M229.1 160.6a.35 .35 0 0 0-.5 0 .35 .35 0 0 0 0 .5 .35 .35 0 0 0 .5 0M230.5 160.6a.35 .35 0 0 1 .6 0 .35 .35 0 0 1 0 .5 .35 .35 0 0 1-.6 0M230.5 160.5v1.1M231.5 160.2h.1M231.5 160.6v.6M231.9 160.8h.7a.35 .35 0 0 0-.5-.3 .35 .35 0 0 0-.1 .6l.2 .1 .4-.1M233.5 160.6a.35 .35 0 0 0-.5 0 .35 .35 0 0 0 0 .5 .35 .35 0 0 0 .5 0M233.5 160.1v1.1M234.5 160.5h.4M234.7 160.1v.9v.2h.2M237.6 160.6a.35 .35 0 0 0-.6 0 .35 .35 0 0 0 0 .5 .35 .35 0 0 0 .6 0M237.6 160.5v.7"/>
<path d="M238 160.7l.2-.2 .3 .1 .1 .6M238 160.5v.7M238.9 160.5l.3 .7 .4-.7M239.2 161.2l-.4 .4M241.4 160.5h.4M241.6 160.1v.9l.3 .2M242.2 160.7l.2-.2 .3 .1 .1 .6M242.2 160.1v1.1M243.1 160.8h.7a.35 .35 0 0 0-.5-.3 .35 .35 0 0 0-.1 .6l.2 .1 .4-.1M244.2 160.5v.7M244.6 160.5h-.2l-.2 .3M246.1 160.6a.35 .35 0 0 0-.5 0 .35 .35 0 0 0 0 .5 .35 .35 0 0 0 .5 0"/>
<path d="M247.5 160.7l.3-.2 .3 .1v.6M247.5 160.5v.7M249.1 160.6a.35 .35 0 0 0-.5 0 .35 .35 0 0 0 0 .5 .35 .35 0 0 0 .5 0M249.4 160.8h.7a.34 .34 0 0 0-.3-.4 .34 .34 0 0 0-.4 .4v.1a.37 .37 0 0 0 .3 .3 .37 .37 0 0 0 .4-.1M250.4 160.5v.7M250.9 160.5l-.3 .1-.2 .2M251.1 160.7l.3-.2 .3 .1v.6M251.1 160.5v.7M252.2 161.1h.1M76.1 181.1h81.9v11.6h-81.9zM76.1 186.9h81.9M87.7 181.1v11.6"/>
<path d="M115.1 181.1v11.6M142.7 181.1v11.6M158 185.5h105.2M158 182h105.2M158 189.1h105.2M222.7 189.1v3.6M240.1 189.1v3.6M248.9 185.5v3.6"/>
<circle cx="186.9" cy="160.8" r=".37"/>
<circle cx="192.8" cy="160.8" r=".37"/>
<circle cx="215.1" cy="160.8" r=".36"/>
<circle cx="218.1" cy="160.8" r=".37"/>
<circle cx="223.3" cy="160.8" r=".37"/>
<circle cx="226.5" cy="160.8" r=".37"/>
<circle cx="229.8" cy="160.8" r=".37"/>
<circle cx="235.6" cy="160.8" r=".37"/>
<circle cx="240.8" cy="160.8" r=".37"/>
<circle cx="246.8" cy="160.8" r=".37"/>
</g>
<g fill="none" stroke="#979797" stroke-width=".19">
<path d="M59.9 118.7h1.9M63.6 118.6v4.4M63.6 118.7h4.7M68.3 118.6v4.4M70.2 118.7h1.8M36.9 127.4h10.2M36.9 132.1h10.2M37 123.7v1.8M37 127.4v4.7M37 134v1.8M80.7 133.5h5M80.7 136.3h5"/>
<path d="M85.6 129.7v1.9M85.6 133.5v2.8M85.6 138.2v1.8M78.9 152.6v8.8h-11.1M80.7 147.1h5M80.7 149.9h5M85.6 143.4v1.9M85.6 147.1v2.8M85.6 151.8v1.9"/>
</g>
<g fill="#000" stroke="#000" stroke-width=".19">
<path d="M46.8 37.9l.3 2h-.6zM58.2 29.4l2-.2v.6zM60.1 32.7l1.9-.3v.6zM73.5 35.7l2 .4-2 .3zM76.7 36.1l2-.4v.7zM97.4 32.4l2 .3-2 .3zM101.2 32.8l2-.3v.6zM106.5 37.7h.7l-.4 2zM137.9 32.5l2 .3-2 .3zM141.6 33l2-.3v.7zM149.4 36.4l2 .3-2 .3zM152.6 36.7l2-.3v.6z"/>
<path d="M179 32.7l2 .3-2 .4zM182.8 33.3l2-.3v.6zM203.9 33l2 .3-2 .3zM205.7 29.2l2 .2-2 .4zM53.1 56h.6l-.3 1.9zM53.5 39.7l.3 2h-.7zM53.1 56h.7l-.3 1.9zM106.8 41l.4 2h-.7zM53.4 62.7l.3 2h-.6zM53.1 79h.6l-.3 2.1zM70.5 62.8l.2 1.5h-.5zM103.3 77.1l.3 1.5h-.5z"/>
<path d="M46.5 80.8h.6l-.3 1.9zM58.2 87.1l2-.3v.6zM75 86.8l1.9 .3-1.9 .3zM76.9 87.1l2-.3v.6zM112.3 86.8l2 .3-2 .3zM114.3 87.1l2-.3v.6zM126.7 82.7l.4 2h-.7zM148.9 85.2l1.5-1.4-1 1.8zM149.7 86.8l2 .3-2 .3zM151.7 87.1l2-.3v.6zM163.4 82.4l.3 2h-.6zM187 86.8l2 .3-2 .3z"/>
<path d="M189 87.1l2-.3v.6zM205.7 86.8l2 .3-2 .3zM48.4 124.1l.9-.5 1 2.9zM66 134.3h.7l-.4 2zM66.3 137l.4 2h-.7zM77 125.7l.9 .5-2 2.4zM70.5 147.1l.3 2h-.7zM70.1 144.4h.7l-.3 2z"/>
</g>
<g fill="none" stroke="#4c4c4c" stroke-width=".19">
<path d="M114.2 36.7h13v8.2l1.6 2.9-3-1.5h-11.6zM135.9 55.4h10l1-.6-.3 1.1v8.6h-10.7zM158.5 116.9h2M162.5 116.9v12.9M167.4 116.9v12.9M169.4 116.9h2M130.8 128.3h15.4M151.2 133.8l-6.3 6.2-19.3 .1M154.6 123.1h3.2M158.9 136v4.7M159.8 123.1v6.7M159.8 136v4.7"/>
<path d="M161.7 123.1v6.7M163.6 123.1h2.1M164.3 123.2h2M168.3 123.2v6.6M170.1 123.2v6.6M171.5 136l5.4 8h13.7M172.1 123.2h2M155 140.7h2M161.8 140.7h2"/>
</g>
<g fill="#4c4c4c" stroke="#4c4c4c" stroke-width=".19">
<path d="M160.5 116.6l2 .3-2 .3z"/>
<path d="M167.4 116.9l2-.3v.6z"/>
<path d="M161.7 123.1l1.9-.3v.7z"/>
<path d="M157.8 122.8l2 .3-2 .4z"/>
<path d="M166.3 122.9l2 .3-2 .4z"/>
<path d="M170.1 123.2l2-.3v.7z"/>
<path d="M151 133.7l1.3-.9-.9 1.3z"/>
<path d="M146.2 128l1.6 .3-1.6 .3z"/>
<path d="M170.6 134.7l1.1 1.1-.4 .3z"/>
<path d="M157 140.3l1.9 .4-1.9 .3z"/>
<path d="M159.8 140.7l2-.4v.7z"/>
</g>
<g fill="#1d1d1d" stroke="#1d1d1d" stroke-width=".19">
<path d="M123 39.7v41.3h.2zM123 39.7h.2v41.3z"/>
<path d="M121.8 39.7v41.3h.2zM121.8 39.7h.2v41.3z"/>
<path d="M119.1 39.7v41.3h.2zM119.1 39.7h.2v41.3z"/>
<path d="M117.9 39.7v41.3h.2zM117.9 39.7h.2v41.3z"/>
</g>
<path d="M91.7 62.7v18.3" fill="none" stroke="#b9b9b9" stroke-width=".19"/>
<text font-size="5.2" x="31.2" y="171.2">DETAIL VIEW OF 'A'.</text>
<g font-size="3.5">
<text x="88.8" y="136.6" transform="rotate(-90 88.8 136.6)">30</text>
<text x="88.8" y="150.3" transform="rotate(-90 88.8 150.3)">30</text>
</g>
<g font-size="3.5" fill="#4c4c4c">
<text x="83.4" y="142.8">115</text>
<text x="53.7" y="161.8">MS FLAT</text>
<text x="54.6" y="166">50X8mm</text>
</g>
<text font-size="3.4" x="148.2" y="148.4">DETAIL VIEW 'D'</text>
<g font-size="3.2">
<text x="159.9" y="169.3">SLIDING GATE LEAF 02</text>
<text x="76.8" y="185.4">SR NO</text>
<text x="90.8" y="185.4">CLEAR WIDTH</text>
<text x="118.1" y="185.4">CLEAR HEIGHT</text>
<text x="145.7" y="185.4">QTY.</text>
<text x="80.8" y="191.2">1</text>
<text x="95" y="190.7">6000mm</text>
<text x="121.8" y="191.2">1800mm</text>
<text x="145.2" y="191.2">01 NOS</text>
</g>
<text font-size="3.1" fill="#4c4c4c" x="129.1" y="50.3">'B'</text>
<g font-size="3.1">
<text x="61.7" y="113.9">50mm</text>
<text x="62.7" y="117.6">GAP</text>
<text x="32.5" y="134.2" transform="rotate(-90 32.5 134.2)">50mm</text>
<text x="36.2" y="133.2" transform="rotate(-90 36.2 133.2)">GAP</text>
</g>
<g font-size="2.8" fill="#4c4c4c">
<text x="146.5" y="55">'A'</text>
<text x="162.5" y="117.9">100</text>
<text x="132.8" y="123.8">MS TUBE</text>
<text x="151.6" y="124.1">40</text>
<text x="174.1" y="124.2">40</text>
<text x="126.8" y="127.1">72X72X3.2mm</text>
<text x="132.8" y="136.4">MS TUBE</text>
<text x="126.9" y="139.7">25X25X3.2mm</text>
<text x="175.7" y="140.2">MS FLATS</text>
<text x="178.6" y="143.5">50x8mm</text>
</g>
<g font-size="2.8">
<text x="231.9" y="165.4">NIHVA TECHNOLOGIES</text>
<text x="236" y="168.5">PVT. LTD. PUNE</text>
</g>
<text font-size="2.6" x="158.1" y="158.5">NOTE:-WHEEL BRACKET PROFILE ONLY LASER CUTTING.</text>
<g font-size="2.5">
<text x="201.4" y="177.5">CLIENT -</text>
<text x="201.1" y="184.6">SITE LOCATION -</text>
<text x="201.5" y="181">PROJECT -</text>
<text x="200.8" y="191.8">SCALE: NTS</text>
<text x="201.2" y="188.2">DWG. NO. : NIHVA/17-18/VDR/0269/R03.</text>
<text x="223.3" y="191.8">WT:</text>
<text x="241.2" y="191.8">SHEET: 01 OF 01</text>
<text x="250.1" y="188.2">REV- 03.</text>
</g>
<g font-size="2.4" fill="#4c4c4c">
<text x="33.7" y="112.8">MS TUBE</text>
<text x="28.4" y="115.7">72X72X3.2mm</text>
<text x="81.9" y="117.5">25X25X3.2mm</text>
<text x="87.2" y="114.6">MS TUBE</text>
</g>
<g font-size="2.1">
<text x="76.4" y="33.5">1580</text>
<text x="118.1" y="33.6">1552</text>
<text x="123.1" y="30.2">6000</text>
<text x="158.4" y="33.8">1580</text>
<text x="192.6" y="34">928</text>
<text x="51.7" y="61.2">207</text>
<text x="50.8" y="72.6">724.5</text>
<text x="61.5" y="92.4">MS FLAT</text>
<text x="62" y="94.9">50X8mm</text>
<text x="89" y="94.1">25X25X3.2mm</text>
<text x="93.5" y="91.6">MS TUBE</text>
<text x="106.2" y="94.2">72X72X3.2mm</text>
<text x="110.6" y="91.7">MS TUBE</text>
<text x="133.2" y="95.3">BRACKET.</text>
<text x="136.1" y="92.8">WHEEL</text>
<text x="148.7" y="95.6">72X72X3.2mm</text>
<text x="153.2" y="93.1">MS TUBE</text>
<text x="235.3" y="172.7">Email:- info@nihva.com</text>
<text x="236.5" y="170.6">Tel : 020 66304033</text>
<text x="167.5" y="177.4">SURAJ</text>
<text x="169" y="174.3">NAME</text>
<text x="181.3" y="174.3">SIGN</text>
<text x="189" y="177.2">03-04-2018</text>
<text x="191.1" y="174.3">DATE</text>
<text x="234.8" y="174.6">Website:- www.nihva.com</text>
<text x="167.4" y="180.6">OMKAR</text>
<text x="167.5" y="184.1">SHEKHAR</text>
<text x="189" y="180.8">03-04-2018</text>
<text x="189" y="184.3">03-04-2018</text>
<text x="158.6" y="187.9">If any queries contact : design@nihva.com</text>
</g>
<text font-size="2.1" fill="#4c4c4c" x="163.7" y="141.4">8</text>
<g font-size="1.9">
<text x="158.5" y="177.4">DRAWN</text>
<text x="158.4" y="180.5">CHECK</text>
<text x="158.5" y="184.1">APPRD.</text>
</g>
<g font-size="1.8">
<text x="159.2" y="164.8">TITLE</text>
<text x="97.6" y="173.8">REV03(13-04-2018):-A).GATE HEIGHT CHANGED.</text>
<text x="97.6" y="175.9">REV02:-A).GATE HEIGHT CHANGED.</text>
<text x="104.7" y="177.9">B).PATTEREN SIZE CHANGED.</text>
<text x="97.6" y="180.1">REV01:-A).IN INTERMEDIATE PORTIONS FLATS REPLACED TUBE.</text>
</g>
<g font-size="1.7">
<text x="80.6" y="36.6">50mm GAP</text>
<text x="156.5" y="37.3">50mm GAP</text>
<text x="51.3" y="49.4">724.5</text>
<text x="44.8" y="60.9">1800</text>
<text x="66.2" y="87.7">750</text>
<text x="93.6" y="87.7">1500</text>
<text x="131" y="87.7">1500</text>
<text x="168.3" y="87.7">1500</text>
<text x="196.9" y="87.7">750</text>
<text x="60.6" y="141.6">8mm</text>
<text x="72.4" y="143">8mm</text>
<text x="164.6" y="191.5">ALL DIMENSION ARE IN mm</text>
</g>
<g font-size="1.4">
<text x="108.8" y="35.3">50mm</text>
<text x="109.2" y="37.1">GAP</text>
</g>
</svg>
